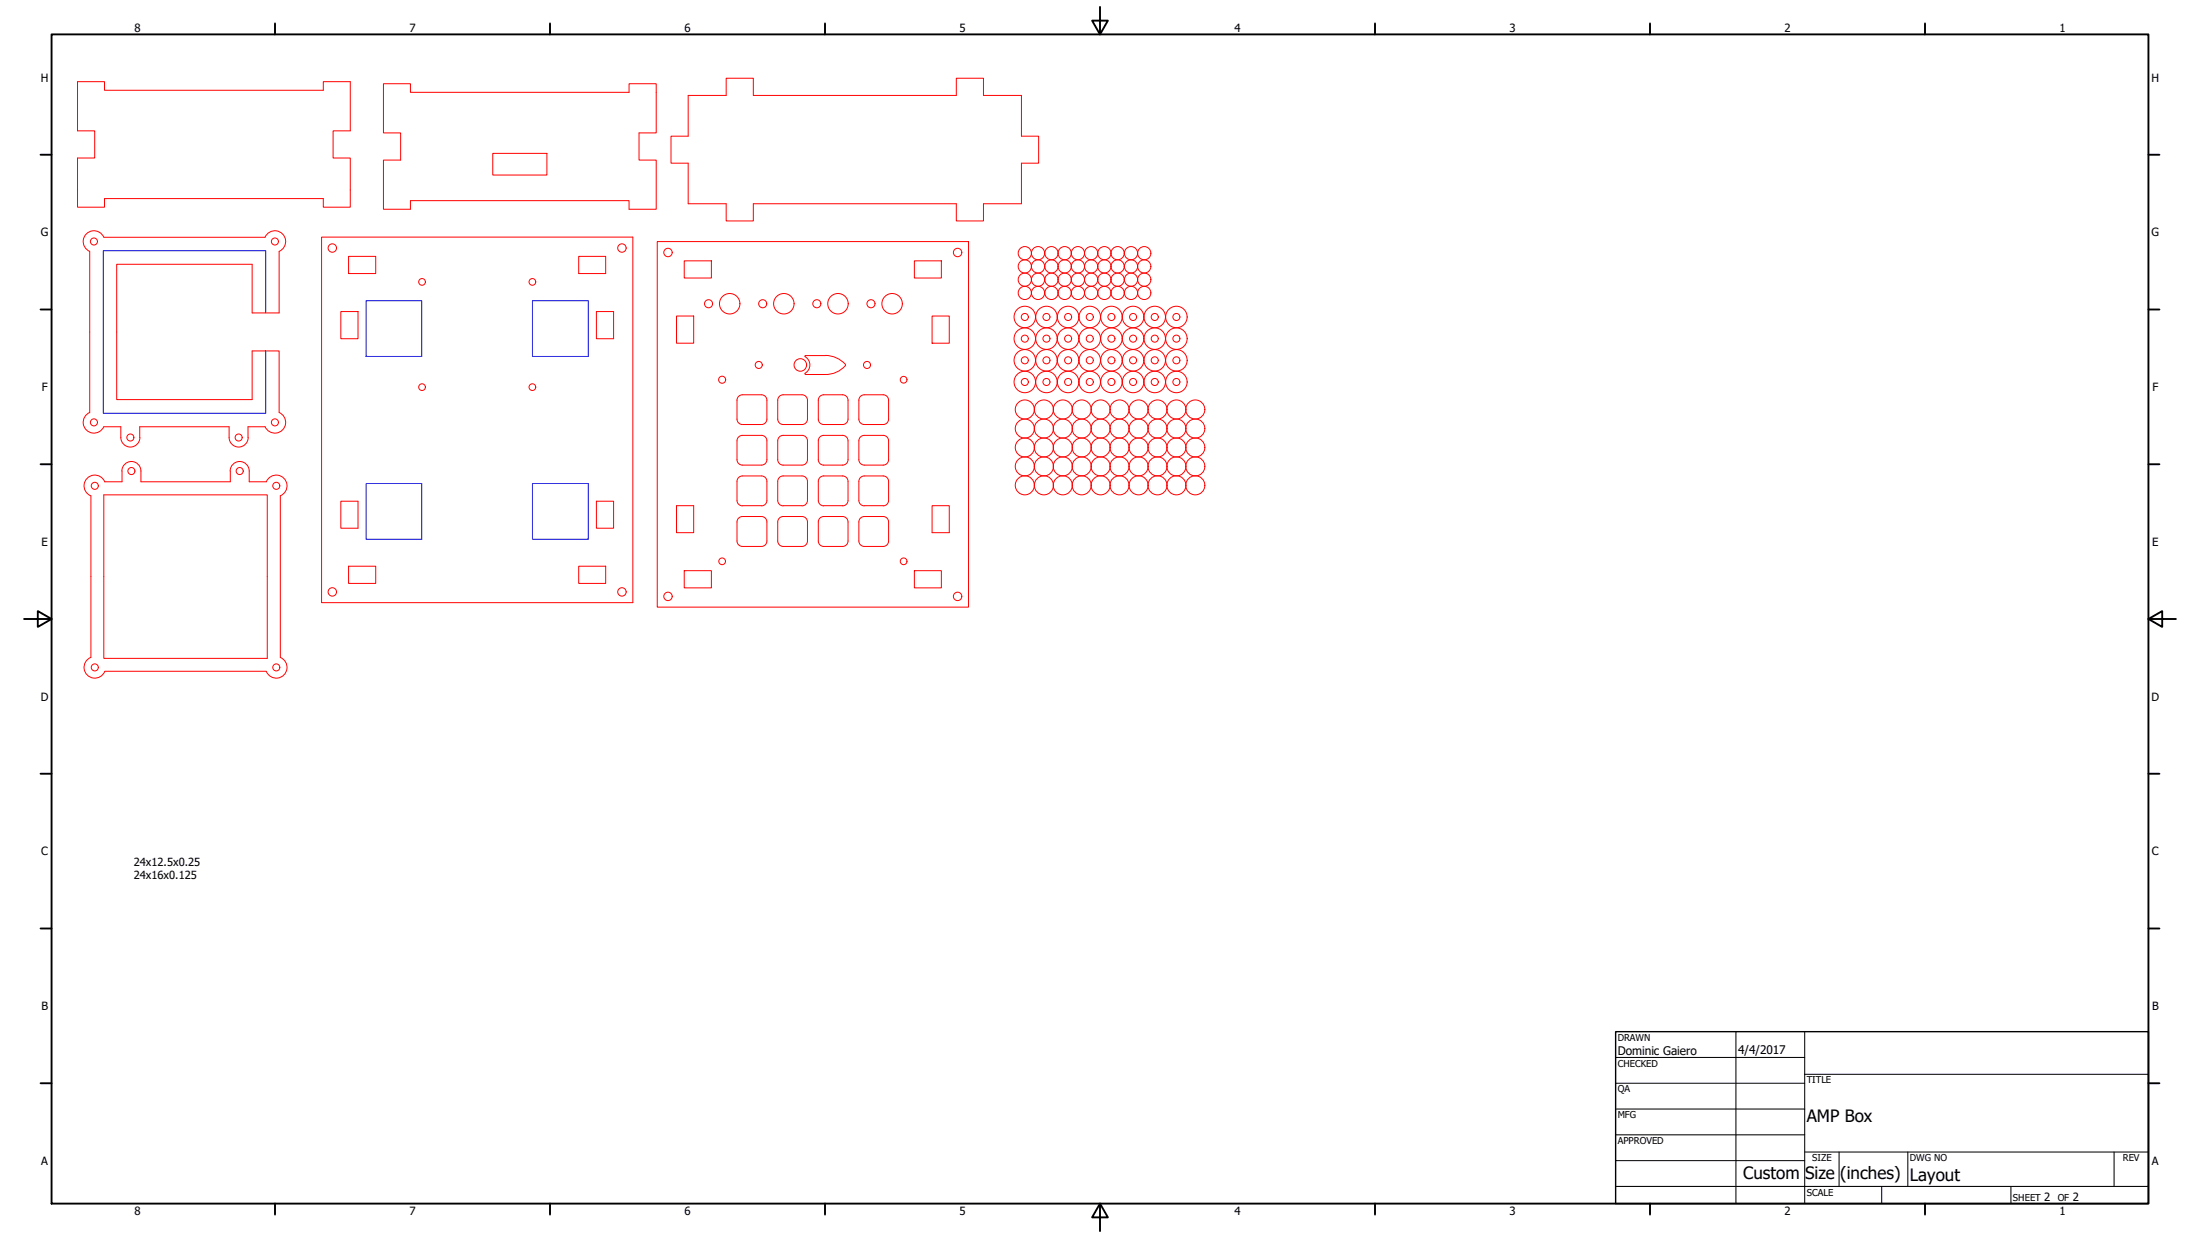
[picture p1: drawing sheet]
<svg xmlns="http://www.w3.org/2000/svg" width="813mm" height="457mm" viewBox="0 0 813 457" stroke-linecap="round" stroke-linejoin="round" font-family="sans-serif">
<!-- layer: Sketch Geometry (ANSI) -->
<g fill="none" stroke="#f00" stroke-width=".37">
<path d="M28.6 30.2h10v3.1h80.8v-3.1h10v18.1h-6.3v10.1h6.3v18.1h-10v-3.2h-80.8v3.2h-10v-18.1h6.4v-10.1h-6.4zM141.7 30.9h9.9v3.2h80.8v-3.2h10v18.2h-6.3v10h6.3v18.2h-10v-3.2h-80.8v3.2h-9.9v-18.2h6.3v-10h-6.3zM254.3 35.2h14v-6.3h10v6.3h75v-6.3h10v6.3h14.1v15.1h6.3v10h-6.3v14.9h-14.1v6.4h-10v-6.4h-75v6.4h-10v-6.4h-14v-14.9h-6.4v-10h6.4zM182.1 56.6h20v8h-20zM38.3 87.6a4 4 0 0 0-6.4-1.2 4 4 0 0 0 1.2 6.4v59.5a4 4 0 0 0-1.2 6.5 4 4 0 0 0 6.4-1.2M38.4 87.6h59.5a4 4 0 0 1 6.5-1.2 4 4 0 0 1-1.3 6.4v22.8h-9.9v-18h-50.1v50h50.1v-18h9.9v22.7a4 4 0 0 1 1.3 6.5 4 4 0 0 1-6.5-1.2h-6.3v4M118.8 87.6h115v135h-115zM128.8 94.7h10v6.3h-10zM213.8 94.7h10v6.3h-10zM242.8 89.2h115v135h-115zM252.8 96.3h10v6.4h-10zM337.8 96.3h10v6.4h-10z"/>
<path d="M125.9 115.1h6.4v10h-6.4zM220.3 115.1h6.4v10h-6.4zM249.9 116.7h6.4v10h-6.4zM344.4 116.7h6.3v10h-6.3zM297.4 131.7a3.5 3.5 0 0 1 0 6.1M305 131.3a10.2 10.2 0 0 1 7.4 3.3M305 131.3h-7.4l-.1 .4M312.4 134.6v.2a9.2 9.2 0 0 1-7.5 3.5l-7.3-.1-.1-.4M38.4 157.6h6.2v4M272.9 146.4l1.4-.6h7l1.5 .6 .5 1.4v7l-.5 1.4-1.5 .6h-7l-1.4-.6-.6-1.4v-7zM289.3 145.8l7.6 .1 1.1 .9 .3 1v7l-.6 1.4-1.4 .6h-7M289.3 145.8l-1.4 .6-.6 1.4 .1 7.5 .9 1.2 1 .3"/>
<path d="M304.3 145.8h7M304.3 156.8h7M304.3 145.8l-1.4 .6-.6 1.4 .1 7.5 .9 1.2 1 .3M311.3 145.8l1 .3 .9 1.2 .1 7.5-.6 1.4-1.4 .6M317.9 146.4l1.4-.6h7l1.4 .6 .6 1.4v7l-.6 1.4-1.4 .6h-7l-1.4-.6-.6-1.4v-7zM38.7 178a4 4 0 0 0-6.5-1.4 4 4 0 0 0 1.4 6.5M44.6 161.6a3.5 3.5 0 0 0 3.6 3.5 3.5 3.5 0 0 0 3.5-3.5M45 174a3.5 3.5 0 0 1 3.5-3.6 3.5 3.5 0 0 1 3.6 3.5v4h33l-.1-3.9a3.5 3.5 0 0 1 3.6-3.6 3.5 3.5 0 0 1 3.5 3.6v3.9h6.3M45.1 173.9v4h-6.4M51.6 161.6v-4h33v4M84.6 161.6a3.5 3.5 0 0 0 3.6 3.5 3.5 3.5 0 0 0 3.5-3.5M98.4 177.9a4 4 0 0 1 6.5-1.3 4 4 0 0 1-1.4 6.5"/>
<path d="M272.3 162.8l.3-1 1.2-.9 7.5-.1 1.5 .6 .5 1.4M272.3 162.8l.1 7.5 .9 1.2 1 .3h7l1.5-.6 .5-1.4v-7M287.3 162.8l.1 7.5 .9 1.2 1 .3M289.3 175.8h7l1 .2 .7 .8 .3 1v7.5l-1 1.2-1 .3M289.3 160.8l7.6 .1 1.1 .9 .3 1M289.3 175.8l-1.4 .6-.6 1.4 .1 7.5 .9 1.2 1 .3M289.3 160.8l-1.4 .6-.6 1.4M298.3 162.8v7l-.6 1.4-1.4 .6h-7M302.3 162.8l.1 7.5 .9 1.2 1 .3M304.3 175.8h7M304.3 160.8h7M304.3 171.8h7"/>
<path d="M304.3 175.8l-1.4 .6-.6 1.4 .1 7.5 .9 1.2 1 .3M304.3 160.8l-1.4 .6-.6 1.4M311.3 175.8l1 .2 .9 1.2 .1 7.6-.6 1.4-1.4 .6M311.3 160.8l1.4 .6 .6 1.4M313.3 162.8l-.1 7.5-.9 1.2-1 .3M317.3 162.8l.3-1 1.2-.9 7.5-.1 1.4 .6 .6 1.4M317.3 162.8l.1 7.5 .9 1.2 1 .3h7l1.4-.6 .6-1.4v-7M33.6 183.1v59.7M38.4 182.8h60.3v60.3h-60.3zM103.6 183.1v59.7M125.9 185.1h6.4v10h-6.4zM220.3 185.1h6.4v10h-6.4z"/>
<path d="M249.9 186.8h6.4v9.9h-6.4zM272.9 191.3l1.4-.5h7l1.5 .5 .5 1.5v7l-.5 1.4-1.5 .6h-7l-1.4-.6-.6-1.4v-7zM274.3 186.8l-1-.3-.9-1.2-.1-7.5 .3-1 .7-.8 1-.2h7l1 .2 1 1.2v7.6l-.5 1.4-1.5 .6M274.3 186.8h7M289.3 190.8h7.6l1.1 .9 .3 1.1v7l-.6 1.4-1.4 .6h-7M289.3 186.8h7M289.3 190.8l-1.4 .5-.6 1.5 .1 7.5 .9 1.2 1 .3M304.3 190.8h7M304.3 186.8h7M304.3 190.8l-1.4 .5-.6 1.5 .1 7.5 .9 1.2 1 .3M311.3 190.8l1 .2 .9 1.2 .1 7.6-.6 1.4-1.4 .6M317.9 191.3l1.4-.5h7l1.4 .5 .6 1.5v7l-.6 1.4-1.4 .6h-7l-1.4-.6-.6-1.4v-7z"/>
<path d="M319.3 186.8l-1-.3-.9-1.2-.1-7.5 .3-1 .7-.8 1-.2h7l1 .2 .9 1.2 .1 7.6-.6 1.4-1.4 .6M319.3 186.8h7M344.4 186.8h6.3v9.9h-6.3zM128.8 209.1h10v6.4h-10zM213.8 209.1h10v6.4h-10zM252.8 210.8h10v6.3h-10zM304.3 201.8h7M337.8 210.8h10v6.3h-10zM33.6 242.8a4 4 0 0 0-1.4 6.5 4 4 0 0 0 6.5-1.4h59.7a4 4 0 0 0 6.5 1.4 4 4 0 0 0-1.4-6.5"/>
<circle cx="34.7" cy="89.2" r="1.3"/>
<circle cx="101.6" cy="89.2" r="1.3"/>
<circle cx="122.8" cy="91.6" r="1.56"/>
<circle cx="229.8" cy="91.6" r="1.56"/>
<circle cx="246.8" cy="93.2" r="1.56"/>
<circle cx="353.8" cy="93.2" r="1.56"/>
<circle cx="378.6" cy="93.5" r="2.44"/>
<circle cx="378.6" cy="98.4" r="2.44"/>
<circle cx="383.5" cy="93.5" r="2.44"/>
<circle cx="383.5" cy="98.4" r="2.44"/>
<circle cx="388.5" cy="93.5" r="2.44"/>
<circle cx="388.5" cy="98.4" r="2.44"/>
<circle cx="393.4" cy="93.5" r="2.44"/>
<circle cx="393.4" cy="98.4" r="2.44"/>
<circle cx="398.2" cy="93.5" r="2.44"/>
<circle cx="398.2" cy="98.4" r="2.44"/>
<circle cx="403.1" cy="93.5" r="2.44"/>
<circle cx="403.1" cy="98.4" r="2.44"/>
<circle cx="408" cy="93.5" r="2.44"/>
<circle cx="408" cy="98.4" r="2.44"/>
<circle cx="412.9" cy="93.5" r="2.44"/>
<circle cx="412.9" cy="98.4" r="2.44"/>
<circle cx="417.9" cy="93.5" r="2.44"/>
<circle cx="417.9" cy="98.4" r="2.44"/>
<circle cx="422.8" cy="93.5" r="2.44"/>
<circle cx="422.8" cy="98.4" r="2.44"/>
<circle cx="155.9" cy="104.1" r="1.24"/>
<circle cx="196.7" cy="104.1" r="1.24"/>
<circle cx="261.8" cy="112.2" r="1.49"/>
<circle cx="269.6" cy="112.2" r="3.8"/>
<circle cx="281.8" cy="112.2" r="1.49"/>
<circle cx="289.6" cy="112.2" r="3.8"/>
<circle cx="301.8" cy="112.2" r="1.49"/>
<circle cx="309.6" cy="112.2" r="3.8"/>
<circle cx="321.8" cy="112.2" r="1.49"/>
<circle cx="329.6" cy="112.2" r="3.8"/>
<circle cx="378.6" cy="117.1" r="4"/>
<circle cx="378.6" cy="108.2" r="2.44"/>
<circle cx="378.6" cy="103.3" r="2.44"/>
<circle cx="378.6" cy="117.1" r="1.3"/>
<circle cx="383.5" cy="103.3" r="2.44"/>
<circle cx="383.5" cy="108.2" r="2.44"/>
<circle cx="386.6" cy="117.1" r="4"/>
<circle cx="386.6" cy="117.1" r="1.3"/>
<circle cx="388.5" cy="103.3" r="2.44"/>
<circle cx="388.5" cy="108.2" r="2.44"/>
<circle cx="393.4" cy="103.3" r="2.44"/>
<circle cx="393.4" cy="108.2" r="2.44"/>
<circle cx="394.6" cy="117.1" r="4"/>
<circle cx="394.6" cy="117.1" r="1.3"/>
<circle cx="398.2" cy="108.2" r="2.44"/>
<circle cx="398.2" cy="103.3" r="2.44"/>
<circle cx="402.6" cy="117.1" r="4"/>
<circle cx="402.6" cy="117.1" r="1.3"/>
<circle cx="403.1" cy="108.2" r="2.44"/>
<circle cx="403.1" cy="103.3" r="2.44"/>
<circle cx="408" cy="108.2" r="2.44"/>
<circle cx="408" cy="103.3" r="2.44"/>
<circle cx="410.6" cy="117.1" r="4"/>
<circle cx="410.6" cy="117.1" r="1.3"/>
<circle cx="412.9" cy="103.3" r="2.44"/>
<circle cx="412.9" cy="108.2" r="2.44"/>
<circle cx="417.9" cy="108.2" r="2.44"/>
<circle cx="417.9" cy="103.3" r="2.44"/>
<circle cx="418.6" cy="117.1" r="4"/>
<circle cx="418.6" cy="117.1" r="1.3"/>
<circle cx="422.8" cy="103.3" r="2.44"/>
<circle cx="422.8" cy="108.2" r="2.44"/>
<circle cx="426.6" cy="117.1" r="4"/>
<circle cx="426.6" cy="117.1" r="1.3"/>
<circle cx="434.6" cy="117.1" r="4"/>
<circle cx="434.6" cy="117.1" r="1.3"/>
<circle cx="280.3" cy="134.8" r="1.3"/>
<circle cx="295.7" cy="134.8" r="2.32"/>
<circle cx="320.3" cy="134.8" r="1.3"/>
<circle cx="378.6" cy="125.1" r="4"/>
<circle cx="378.6" cy="133.1" r="4"/>
<circle cx="378.6" cy="133.1" r="1.3"/>
<circle cx="378.6" cy="125.1" r="1.3"/>
<circle cx="386.6" cy="125.1" r="4"/>
<circle cx="386.6" cy="133.1" r="4"/>
<circle cx="386.6" cy="125.1" r="1.3"/>
<circle cx="386.6" cy="133.1" r="1.3"/>
<circle cx="394.6" cy="125.1" r="4"/>
<circle cx="394.6" cy="133.1" r="4"/>
<circle cx="394.6" cy="125.1" r="1.3"/>
<circle cx="394.6" cy="133.1" r="1.3"/>
<circle cx="402.6" cy="125.1" r="4"/>
<circle cx="402.6" cy="133.1" r="4"/>
<circle cx="402.6" cy="133.1" r="1.3"/>
<circle cx="402.6" cy="125.1" r="1.3"/>
<circle cx="410.6" cy="125.1" r="4"/>
<circle cx="410.6" cy="133.1" r="4"/>
<circle cx="410.6" cy="133.1" r="1.3"/>
<circle cx="410.6" cy="125.1" r="1.3"/>
<circle cx="418.6" cy="125.1" r="4"/>
<circle cx="418.6" cy="133.1" r="4"/>
<circle cx="418.6" cy="133.1" r="1.3"/>
<circle cx="418.6" cy="125.1" r="1.3"/>
<circle cx="426.6" cy="125.1" r="4"/>
<circle cx="426.6" cy="133.1" r="4"/>
<circle cx="426.6" cy="133.1" r="1.3"/>
<circle cx="426.6" cy="125.1" r="1.3"/>
<circle cx="434.6" cy="125.1" r="4"/>
<circle cx="434.6" cy="133.1" r="4"/>
<circle cx="434.6" cy="125.1" r="1.3"/>
<circle cx="434.6" cy="133.1" r="1.3"/>
<circle cx="34.7" cy="156" r="1.3"/>
<circle cx="101.6" cy="156" r="1.3"/>
<circle cx="155.9" cy="143" r="1.24"/>
<circle cx="196.7" cy="143" r="1.24"/>
<circle cx="266.8" cy="140.2" r="1.3"/>
<circle cx="333.9" cy="140.2" r="1.24"/>
<circle cx="378.6" cy="141.1" r="4"/>
<circle cx="378.6" cy="158.3" r="3.5"/>
<circle cx="378.6" cy="151.2" r="3.5"/>
<circle cx="378.6" cy="141.1" r="1.3"/>
<circle cx="385.7" cy="158.3" r="3.5"/>
<circle cx="385.7" cy="151.2" r="3.5"/>
<circle cx="386.6" cy="141.1" r="4"/>
<circle cx="386.6" cy="141.1" r="1.3"/>
<circle cx="392.7" cy="158.3" r="3.5"/>
<circle cx="392.7" cy="151.2" r="3.5"/>
<circle cx="394.6" cy="141.1" r="4"/>
<circle cx="394.6" cy="141.1" r="1.3"/>
<circle cx="399.6" cy="158.3" r="3.5"/>
<circle cx="399.6" cy="151.2" r="3.5"/>
<circle cx="402.6" cy="141.1" r="4"/>
<circle cx="402.6" cy="141.1" r="1.3"/>
<circle cx="406.6" cy="158.3" r="3.5"/>
<circle cx="406.6" cy="151.2" r="3.5"/>
<circle cx="410.6" cy="141.1" r="4"/>
<circle cx="410.6" cy="141.1" r="1.3"/>
<circle cx="413.6" cy="158.3" r="3.5"/>
<circle cx="413.6" cy="151.2" r="3.5"/>
<circle cx="418.6" cy="141.1" r="4"/>
<circle cx="418.6" cy="141.1" r="1.3"/>
<circle cx="420.7" cy="158.3" r="3.5"/>
<circle cx="420.7" cy="151.2" r="3.5"/>
<circle cx="426.6" cy="141.1" r="4"/>
<circle cx="426.6" cy="141.1" r="1.3"/>
<circle cx="427.6" cy="158.3" r="3.5"/>
<circle cx="427.6" cy="151.2" r="3.5"/>
<circle cx="434.6" cy="141.1" r="4"/>
<circle cx="434.6" cy="158.3" r="3.5"/>
<circle cx="434.6" cy="151.2" r="3.5"/>
<circle cx="434.6" cy="141.1" r="1.3"/>
<circle cx="441.6" cy="158.3" r="3.5"/>
<circle cx="441.6" cy="151.2" r="3.5"/>
<circle cx="35" cy="179.4" r="1.3"/>
<circle cx="48.2" cy="161.6" r="1.3"/>
<circle cx="48.5" cy="174" r="1.3"/>
<circle cx="88.2" cy="161.6" r="1.3"/>
<circle cx="88.6" cy="174" r="1.3"/>
<circle cx="102.1" cy="179.4" r="1.3"/>
<circle cx="378.6" cy="165.3" r="3.5"/>
<circle cx="378.6" cy="179.2" r="3.5"/>
<circle cx="378.6" cy="172.2" r="3.5"/>
<circle cx="385.7" cy="165.3" r="3.5"/>
<circle cx="385.7" cy="179.2" r="3.5"/>
<circle cx="385.7" cy="172.2" r="3.5"/>
<circle cx="392.7" cy="165.3" r="3.5"/>
<circle cx="392.7" cy="179.2" r="3.5"/>
<circle cx="392.7" cy="172.2" r="3.5"/>
<circle cx="399.6" cy="165.3" r="3.5"/>
<circle cx="399.6" cy="179.2" r="3.5"/>
<circle cx="399.6" cy="172.2" r="3.5"/>
<circle cx="406.6" cy="165.3" r="3.5"/>
<circle cx="406.6" cy="179.2" r="3.5"/>
<circle cx="406.6" cy="172.2" r="3.5"/>
<circle cx="413.6" cy="165.3" r="3.5"/>
<circle cx="413.6" cy="179.2" r="3.5"/>
<circle cx="413.6" cy="172.2" r="3.5"/>
<circle cx="420.7" cy="165.3" r="3.5"/>
<circle cx="420.7" cy="179.2" r="3.5"/>
<circle cx="420.7" cy="172.2" r="3.5"/>
<circle cx="427.6" cy="165.3" r="3.5"/>
<circle cx="427.6" cy="179.2" r="3.5"/>
<circle cx="427.6" cy="172.2" r="3.5"/>
<circle cx="434.6" cy="165.3" r="3.5"/>
<circle cx="434.6" cy="179.2" r="3.5"/>
<circle cx="434.6" cy="172.2" r="3.5"/>
<circle cx="441.6" cy="165.3" r="3.5"/>
<circle cx="441.6" cy="179.2" r="3.5"/>
<circle cx="441.6" cy="172.2" r="3.5"/>
<circle cx="122.8" cy="218.6" r="1.56"/>
<circle cx="229.8" cy="218.6" r="1.56"/>
<circle cx="266.8" cy="207.3" r="1.24"/>
<circle cx="333.9" cy="207.3" r="1.24"/>
<circle cx="246.8" cy="220.2" r="1.56"/>
<circle cx="353.8" cy="220.2" r="1.56"/>
<circle cx="35" cy="246.5" r="1.3"/>
<circle cx="102.1" cy="246.5" r="1.3"/>
</g>
<path d="M98.2 115.6v-23h-60v60h60v-23M135.3 111.1h20.5v20.5h-20.5zM196.7 111.1h20.7v20.5h-20.7zM135.3 178.6h20.5v20.5h-20.5zM196.7 178.6h20.7v20.5h-20.7z" fill="none" stroke="#00f" stroke-width=".37"/>
<!-- layer: Title (ANSI) -->
<g fill="none" stroke="#000" stroke-width=".38">
<path d="M596.9 390.5h69.8M641.3 381v63.5M666.7 396.7h127M666.7 381v63.5M596.9 400h69.8M596.9 409.6h69.8M596.9 419.1h69.8M596.9 438.1h196.8M596.9 428.6h69.8M666.7 425.4h127M679.4 425.4v12.7M695.2 438.1v6.4"/>
<path d="M704.8 425.4v12.7M742.9 438.1v6.4M781 425.4v12.7"/>
</g>
<path d="M596.9 381h196.8v63.5h-196.8z" fill="none" stroke="#000" stroke-width=".51"/>
<!-- layer: Border (ANSI) -->
<g fill="none" stroke="#000" stroke-width=".7">
<path d="M19 12.7h774.7v431.8h-774.7zM101.6 8.6v4.1M203.2 8.6v4.1M304.8 8.6v4.1M406.4 2.5v10.2l-2.9-5.1h5.8l-2.9 5.1M508 8.6v4.1M609.6 8.6v4.1M711.2 8.6v4.1M15 57.1h4M793.7 57.1h4.1M15 114.3h4M793.7 114.3h4.1"/>
<path d="M15 171.4h4M793.7 171.4h4.1M8.9 228.6h10.1l-5-2.9v5.8l5-2.9M793.7 228.6l5.1 2.9v-5.8l-5.1 2.9h10.2M15 285.7h4M793.7 285.7h4.1M15 342.9h4M793.7 342.9h4.1M15 400h4M793.7 400h4.1M101.6 444.5v4.1M203.2 444.5v4.1"/>
<path d="M304.8 444.5v4.1M406.4 444.5l2.9 5.1h-5.8l2.9-5.1v10.2M508 444.5v4.1M609.6 444.5v4.1M711.2 444.5v4.1"/>
</g>
<g font-size="6.3">
<text x="667.5" y="414.4">AMP Box</text>
<text x="644" y="435.5">Custom</text>
<text x="666.9" y="435.5">Size</text>
<text x="679.9" y="435.5">(inches)</text>
<text x="705.6" y="436.1">Layout</text>
</g>
<g font-size="4.4">
<text x="597.7" y="389.7">Dominic Gaiero</text>
<text x="642.1" y="389.1">4/4/2017</text>
</g>
<g font-size="4.2">
<text x="49.7" y="11.7">8</text>
<text x="151.3" y="11.7">7</text>
<text x="252.9" y="11.7">6</text>
<text x="354.5" y="11.7">5</text>
<text x="456.1" y="11.7">4</text>
<text x="557.7" y="11.7">3</text>
<text x="659.3" y="11.7">2</text>
<text x="760.9" y="11.7">1</text>
<text x="15.1" y="30.1">H</text>
<text x="794.9" y="30.1">H</text>
<text x="15.1" y="87.2">G</text>
<text x="794.9" y="87.2">G</text>
<text x="15.4" y="144.4">F</text>
<text x="795.2" y="144.4">F</text>
<text x="15.3" y="201.5">E</text>
<text x="795.1" y="201.5">E</text>
<text x="15.1" y="258.7">D</text>
<text x="794.9" y="258.7">D</text>
<text x="15.2" y="315.8">C</text>
<text x="795" y="315.8">C</text>
<text x="15.3" y="373">B</text>
<text x="795.1" y="373">B</text>
<text x="15.2" y="430.1">A</text>
<text x="795" y="430.1">A</text>
<text x="755.3" y="443.7">2</text>
<text x="765.8" y="443.7">2</text>
<text x="49.7" y="448.6">8</text>
<text x="151.3" y="448.6">7</text>
<text x="252.9" y="448.6">6</text>
<text x="354.5" y="448.6">5</text>
<text x="456.1" y="448.6">4</text>
<text x="557.7" y="448.6">3</text>
<text x="659.3" y="448.6">2</text>
<text x="760.9" y="448.6">1</text>
</g>
<g font-size="4.1">
<text x="49.4" y="319.8">24x12.5x0.25</text>
<text x="49.4" y="324.8">24x16x0.125</text>
</g>
<g font-size="3.5">
<text x="597.7" y="384.3">DRAWN</text>
<text x="597.7" y="393.9">CHECKED</text>
<text x="667.5" y="400">TITLE</text>
<text x="597.7" y="403.4">QA</text>
<text x="597.7" y="412.9">MFG</text>
<text x="597.7" y="422.5">APPROVED</text>
<text x="669.5" y="428.8">SIZE</text>
<text x="705.6" y="428.8">DWG NO</text>
<text x="784.3" y="428.8">REV</text>
<text x="667.5" y="441.5">SCALE</text>
<text x="743.7" y="443.7">SHEET</text>
<text x="760.2" y="443.7">OF</text>
</g>
</svg>
